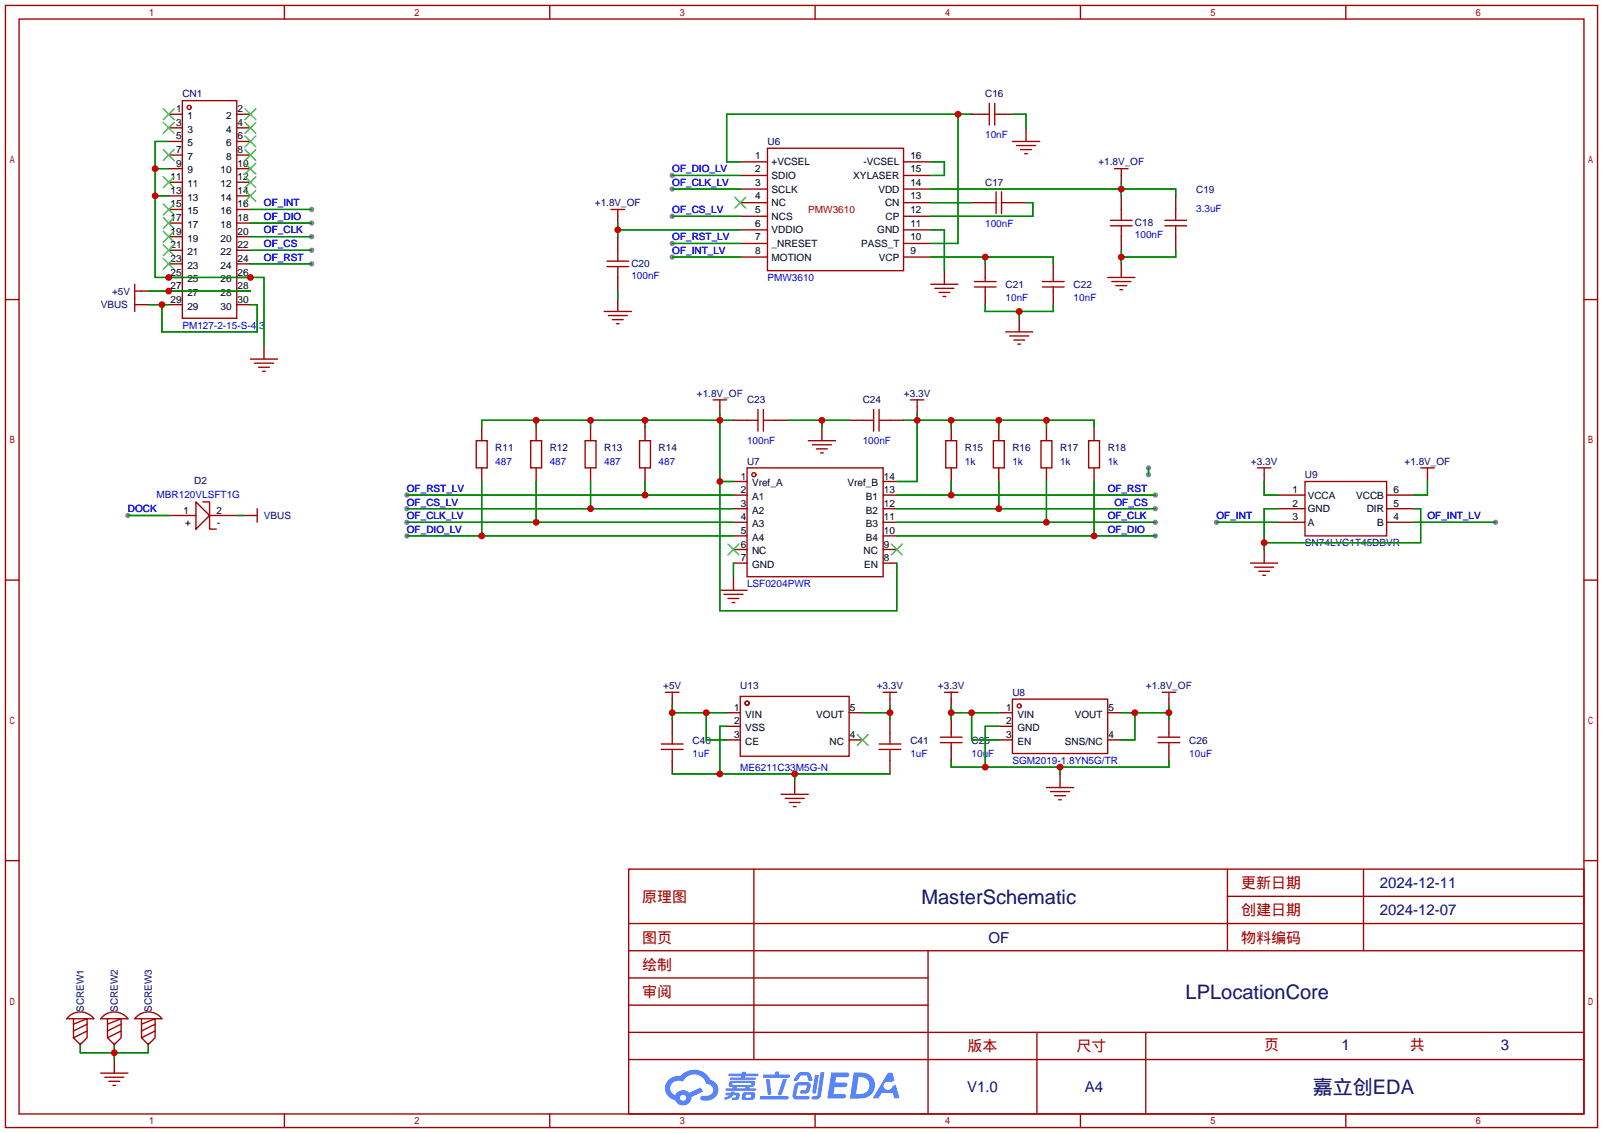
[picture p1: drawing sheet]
<svg xmlns="http://www.w3.org/2000/svg" width="299mm" height="212mm" viewBox="0 0 299 212" stroke-linecap="round" stroke-linejoin="round" font-family="sans-serif">
<g fill="#999">
<circle cx="125.5" cy="48" r=".51"/>
<circle cx="125.5" cy="40.4" r=".51"/>
<circle cx="125.5" cy="35.3" r=".51"/>
<circle cx="125.5" cy="32.8" r=".51"/>
<circle cx="125.5" cy="45.5" r=".51"/>
<circle cx="215.6" cy="92.5" r=".51"/>
<circle cx="215.6" cy="95" r=".51"/>
<circle cx="215.6" cy="100.1" r=".51"/>
<circle cx="75.9" cy="92.5" r=".51"/>
<circle cx="75.9" cy="95" r=".51"/>
<circle cx="75.9" cy="97.5" r=".51"/>
<circle cx="75.9" cy="100.1" r=".51"/>
<circle cx="214.4" cy="88.6" r=".51"/>
<circle cx="214.4" cy="87.4" r=".51"/>
<circle cx="215.6" cy="97.5" r=".51"/>
<circle cx="227.1" cy="97.5" r=".51"/>
<circle cx="279.1" cy="97.5" r=".51"/>
<circle cx="58.2" cy="49.3" r=".51"/>
<circle cx="58.2" cy="46.7" r=".51"/>
<circle cx="58.2" cy="44.2" r=".51"/>
<circle cx="58.2" cy="41.7" r=".51"/>
<circle cx="58.2" cy="39.1" r=".51"/>
<circle cx="23.9" cy="96.3" r=".51"/>
</g>
<g fill="none" stroke="#a10000" stroke-width=".25">
<path d="M1 1h297.2v209.6h-297.2zM3.6 3.6h292.1v204.4h-292.1zM53.1 1v2.6M102.6 1v2.6M152.1 1v2.6M201.7 1v2.6M251.2 1v2.6M1 55.9h2.6M295.7 55.9h2.5M1 108.3h2.6M295.7 108.3h2.5M1 160.7h2.6"/>
<path d="M117.3 162.3h178.4v45.7h-178.4zM117.3 177.5h178.4M117.3 172.5h178.4M140.7 162.3v35.6M173.2 177.5v30.5M229.1 162.3v15.2M229.1 167.4h66.6M254.5 162.3v15.2M295.7 160.7h2.5M117.3 182.6h55.9M117.3 197.9h178.4M117.3 192.8h178.4"/>
<path d="M117.3 187.7h55.9M193.5 192.8v15.2M213.9 192.8v15.2M53.1 208v2.6M102.6 208v2.6M152.1 208v2.6M201.7 208v2.6M251.2 208v2.6"/>
</g>
<g fill="#5487ff">
<path d="M155.2 200.3h2.1a.97 .97 0 0 1 1.2 .4 .53 .53 0 0 1-.6 .4h-1.8l-.2 1.1h1.9a.43 .43 0 0 1 .4 .4 .43 .43 0 0 1-.5 .4h-1.9l-.2 1.3h1.7a.45 .45 0 0 1 .5 .2 .45 .45 0 0 1-.1 .6h-3.3z"/>
<path d="M165.7 200.3h.9l.4 1.5-.8 .3a.82 .82 0 0 0-1.1 .1 .82 .82 0 0 0 .1 1.2 .82 .82 0 0 0 1.1-.1l.3-.4 .6-.3 .7 2.5h-1l-.2-1h-2.1l-.6 1h-1.1z"/>
<path d="M152.1 200.8h.7l-.5 3.1a.36 .36 0 0 1-.3 .3 .36 .36 0 0 1-.4-.3z"/>
<path d="M153.2 200.2h.7l-.6 4.3a1.13 1.13 0 0 1-1.8 .6l.2-.4h.7l.2-.2z"/>
<path d="M148.9 200.6l.6-.4h1a.77 .77 0 0 1 .9 .5l.3 1-.2 .2h-.5l-.4-1-.9-.1a1.3 1.3 0 0 0-.9 1l-.5 .1-.2-.2z"/>
<path d="M148.4 202.4l.6-.3h1.7a.66 .66 0 0 1 .6 .9l-.1 .4a.81 .81 0 0 1-.9 .8h-.7a.32 .32 0 0 1-.3-.3 .32 .32 0 0 1 .4-.3h.7l.2-.9-1.6 .1-.4 1.8 2.2 .1a.32 .32 0 0 1 .3 .4 .32 .32 0 0 1-.4 .2h-2.2l-.5-.3-.1-.5z"/>
<path d="M141.9 204.7h5a.33 .33 0 0 1 .3 .3 .33 .33 0 0 1-.3 .3h-4.9l-.2-.1z"/>
<path d="M146.1 201.5h.8l-1 2.9a.36 .36 0 0 1-.4 .2 .36 .36 0 0 1-.3-.3z"/>
<path d="M143 201.6h.7l.3 2.5a.34 .34 0 0 1-.3 .4 .34 .34 0 0 1-.4-.3z"/>
<path d="M142.5 200.7h2.1l.1-.5 .2-.1h.6l-.1 .6h1.7a.32 .32 0 0 1 .4 .3 .32 .32 0 0 1-.4 .3h-4.5l-.2-.2z"/>
<path d="M135.5 204.1h.9l.1-.3h.6v.3h.8a.82 .82 0 0 1-.5 1.3h-.8v-.4l.8-.2v-.2l-.5-.1-.5 .5-1.1 .4-.1-.4 .9-.5h-.7z"/>
<path d="M136 200.5h2.4l.1-.3h.7v.3h2.2l.2 .3-.2 .2h-2.3v.2h1.8l.2 .3-.2 .1h-4.5l-.2-.1 .1-.3h2l.1-.2h-2.3l-.1-.2z"/>
<path d="M159.4 200.3l-.8 4.9h1.7a2.47 2.47 0 0 0 2.9-1.7 2.47 2.47 0 0 0-1.5-3.1zM160.3 201.1a1.61 1.61 0 0 1 2 1.5 1.61 1.61 0 0 1-1.8 1.7h-.7z"/>
<path d="M136.2 202a.55 .55 0 0 0-.2 .8 .55 .55 0 0 0 .7 .2l.1 .3h-1.3v.3l5.4 .1 .3-.2-.2-.2h-1.2l.2-.3a.7 .7 0 0 0 .8-.3 .7 .7 0 0 0 0-.8l-4.2-.1zM136.8 202.3l3.3-.1 .1 .1-.2 .3h-3.2l-.1-.2zM137.5 203h1.7l-.2 .3h-1.4z"/>
<path d="M138.6 204.2a1.05 1.05 0 0 0 0 1.2 2.91 2.91 0 0 0 2.2-.2 .98 .98 0 0 0 0-1.2h-1.6zM139.2 204.5l.9-.1 .1 .1v.3l-.2 .2-.8-.1z"/>
<path d="M124.9 201.6a2.23 2.23 0 0 0-.7 2.3 2.23 2.23 0 0 0 1.8 1.6 1.58 1.58 0 0 0 1.8 .9 1.58 1.58 0 0 0 1.3-1.5l2.2-1.1-.5-.7-2.1 1a1.65 1.65 0 0 0-2.7 .4 1.45 1.45 0 0 1-.8-1.9 1.45 1.45 0 0 1 2-.7l.3 .1a2.3 2.3 0 0 1 2.3-1.3 2.3 2.3 0 0 1 2 1.7 1.12 1.12 0 0 1 1.3 1 1.12 1.12 0 0 1-1.1 1.2h-.7a.45 .45 0 0 0-.6 .4 .45 .45 0 0 0 .5 .5 2.21 2.21 0 0 0 2.2-.5 2.21 2.21 0 0 0 .5-2.3 2.13 2.13 0 0 0-1.3-1.1 3.3 3.3 0 0 0-5.6-.7l-1.1 .1zM127 205a.57 .57 0 0 1 1.1 0 .57 .57 0 0 1-1.1 0z"/>
</g>
<g fill="none" stroke="#a10000" stroke-width=".25">
<path d="M34 18.8h10.2v40.6h-10.2zM184.7 19.3v4.1M185.7 19.3v4.1M114 39.1h2.6M115.3 39.1v1.3M143.3 27.7h25.4v22.8h-25.4zM183.9 37.8h2M183.9 21.3h.8M185.7 21.3h.7M185.9 35.8v4.1M186.9 37.8h2.1M186.9 35.8v4.1"/>
<path d="M189 26.4h5.1M189.7 27.2h3.6M190.5 27.9h2M191.3 28.7h.5M208 31.5h2.6M209.3 31.5v1.3M209.3 39.1v2M219.5 39.1v2M25.1 53.1v5.1M25.1 54.4h1.3M25.1 56.9h1.3M112.8 58.2h5.1"/>
<path d="M113.3 49.8h4M113.3 48.8h4M113.5 58.9h3.6M114.3 59.7h2M115.3 46.7v2.1M115.3 49.8v2M173.7 53.1h5.1M174.5 53.8h3.6M175.3 54.6h2M176 55.4h.5M181.9 52.6h4M181.9 53.6h4"/>
<path d="M183.9 51.8v.8M183.9 53.6v.8M194.6 52.6h4M194.6 53.6h4M196.6 51.8v.8M196.6 53.6v.8M206.8 51.8h5M207.3 42.2h4M207.3 41.1h4M207.5 52.6h3.6M208.3 53.3h2M209 54.1h.5"/>
<path d="M209.3 42.2v2M217.4 42.2h4.1M217.4 41.1h4.1M219.5 42.2v2M46.7 67.1h5.1M47.5 67.8h3.6M48.3 68.6h2M49 69.3h.5M115.1 60.5h.5M133.1 74.7h2.5M134.4 74.7v1.2M139.4 78.5h2.1"/>
<path d="M141.5 76.5v4M142.5 76.5v4M142.5 78.5h2M161 78.5h2.1M163.1 76.5v4M164.1 78.5h2M164.1 76.5v4M169.9 74.7h2.6M171.2 74.7v1.2M187.7 62h5.1M188.5 62.7h3.5M189.2 63.5h2.1"/>
<path d="M190 64.3h.5M36.6 93.7l2.5 2.6-2.5 2.5zM37.8 93.7h1.3v5.1h1.3M46.7 96.3h1.3M48 95v2.5M88.9 82.3h2v5.1h-2zM99.1 82.3h2v5.1h-2zM109.2 82.3h2.1v5.1h-2.1zM119.4 82.3h2v5.1h-2zM139.4 87.4h25.4v20.3h-25.4zM150.9 82.3h5.1M151.6 83.1h3.6"/>
<path d="M152.4 83.8h2M153.2 84.6h.5M176.5 82.3h2.1v5.1h-2.1zM185.4 82.3h2.1v5.1h-2.1zM194.3 82.3h2v5.1h-2zM203.2 82.3h2v5.1h-2zM234.7 87.4h2.5M236 87.4v1.2M243.6 89.9h15.2v10.2h-15.2zM265.2 87.4h2.5M266.4 87.4v1.2M134.4 110.2h5"/>
<path d="M135.1 111h3.6M135.9 111.8h2M136.7 112.5h.5M233.4 105.2h5.1M234.2 105.9h3.5M234.9 106.7h2.1M235.7 107.4h.5M123.4 138.9h4.1M123.4 140h4.1M124.2 129.3h2.5M125.5 129.3v1.3M125.5 136.9v2"/>
<path d="M125.5 140v2M138.2 130h20.3v11.2h-20.3zM164.1 138.9h4M164.1 140h4M164.8 129.3h2.6M166.1 129.3v1.3M166.1 136.9v2M166.1 140v2M175.5 138.7h4.1M175.5 137.7h4.1M176.3 129.3h2.5M177.5 129.3v1.3"/>
<path d="M177.5 136.9v.8M177.5 138.7v.7M189 130.6h17.8v10.1h-17.8zM216.2 138.7h4M216.2 137.7h4M216.9 129.3h2.6M218.2 129.3v1.3M218.2 136.9v.8M218.2 138.7v.7M145.8 148.3h5.1M146.6 149.1h3.5M147.3 149.9h2.1"/>
<path d="M148.1 150.6h.5M195.3 147.1h5.1M196.1 147.8h3.5M196.8 148.6h2.1M197.6 149.4h.5M12.9 189.8a3.2 3.2 0 0 1 4.6 .4h-5.1zM13.7 190.2v3.6l1.3 1.3 1.3-1.3v-3.6l-2.6 1.1M16.3 191.3l-2.6 1.2M16.3 192.5l-2.6 1.3M19.2 189.8a3.2 3.2 0 0 1 4.7 .4h-5.1zM20.1 190.2v3.6l1.2 1.3 1.3-1.3v-3.6l-2.5 1.1M22.6 191.3l-2.5 1.2"/>
<path d="M22.6 192.5l-2.5 1.3M25.6 189.8a3.2 3.2 0 0 1 4.6 .4h-5.1zM26.4 190.2v3.6l1.3 1.3 1.3-1.3v-3.6l-2.6 1.1M29 191.3l-2.6 1.2M29 192.5l-2.6 1.3M18.8 200.4h5.1M19.6 201.2h3.5M20.3 201.9h2.1M21.1 202.7h.5"/>
<circle cx="35.3" cy="20.1" r=".38"/>
<circle cx="140.7" cy="88.6" r=".38"/>
<circle cx="139.4" cy="131.3" r=".38"/>
<circle cx="190.2" cy="131.8" r=".38"/>
</g>
<g fill="none" stroke="#870000" stroke-width=".25">
<path d="M31.5 21.3h2.5M31.5 23.9h2.5M31.5 26.4h2.5M31.5 29h2.5M31.5 31.5h2.5M31.5 34h2.5M31.5 36.6h2.5M31.5 39.1h2.5M44.2 21.3h2.5M44.2 23.9h2.5M44.2 26.4h2.5M44.2 29h2.5"/>
<path d="M44.2 31.5h2.5M44.2 34h2.5M44.2 36.6h2.5M44.2 39.1h2.5M138.2 37.8h5.1M138.2 35.3h5.1M138.2 32.8h5.1M138.2 30.2h5.1M168.7 37.8h5M168.7 35.3h5M168.7 32.8h5M168.7 30.2h5"/>
<path d="M181.4 37.8h2.5M181.4 21.3h2.5M186.4 21.3h2.6M189 37.8h2.5M191.5 23.9v2.5M209.3 32.8v1.2M209.3 36.6v2.5M219.5 36.6v2.5M26.4 56.9h1.3M26.4 54.4h1.3M31.5 56.9h2.5M31.5 54.4h2.5"/>
<path d="M31.5 51.8h2.5M31.5 49.3h2.5M31.5 46.7h2.5M31.5 44.2h2.5M31.5 41.7h2.5M44.2 56.9h2.5M44.2 54.4h2.5M44.2 51.8h2.5M44.2 49.3h2.5M44.2 46.7h2.5M44.2 44.2h2.5M44.2 41.7h2.5"/>
<path d="M115.3 40.4v1.3M115.3 44.2v2.5M115.3 51.8v2.6M115.3 55.6v2.6M138.2 48h5.1M138.2 45.5h5.1M138.2 42.9h5.1M138.2 40.4h5.1M168.7 48h5M168.7 45.5h5M168.7 42.9h5M168.7 40.4h5"/>
<path d="M176.3 50.5v2.6M183.9 49.3v2.5M183.9 54.4v2.5M190.2 59.4v2.6M196.6 49.3v2.5M196.6 54.4v2.5M209.3 44.2v2.5M209.3 49.3v2.5M219.5 44.2v2.5M49.3 64.5v2.6M89.9 79.8v2.5M100.1 79.8v2.5"/>
<path d="M110.2 79.8v2.5M120.4 79.8v2.5M134.4 75.9v1.3M136.9 78.5h2.5M144.5 78.5h2.6M153.4 79.8v2.5M158.5 78.5h2.5M166.1 78.5h2.6M171.2 75.9v1.3M177.5 79.8v2.5M186.4 79.8v2.5M195.3 79.8v2.5"/>
<path d="M204.2 79.8v2.5M31.5 96.3h5.1M39.1 96.3h5.1M45.5 96.3h1.2M89.9 87.4v2.5M100.1 87.4v2.5M110.2 87.4v2.5M120.4 87.4v2.5M136.9 89.9h2.5M136.9 92.5h2.5M136.9 95h2.5M136.9 97.5h2.5"/>
<path d="M164.8 89.9h2.6M164.8 92.5h2.6M164.8 95h2.6M164.8 97.5h2.6M177.5 87.4v2.5M186.4 87.4v2.5M195.3 87.4v2.5M204.2 87.4v2.5M236 88.6v1.3M238.5 92.5h5.1M238.5 95h5.1M238.5 97.5h5.1"/>
<path d="M258.8 92.5h5.1M258.8 95h5.1M258.8 97.5h5.1M266.4 88.6v1.3M136.9 100.1h2.5M136.9 102.6h2.5M136.9 105.2h2.5M136.9 107.7v2.5M164.8 100.1h2.6M164.8 102.6h2.6M164.8 105.2h2.6M236 102.6v2.6"/>
<path d="M125.5 130.6v1.2M125.5 134.4v2.5M135.6 133.1h2.6M135.6 135.6h2.6M135.6 138.2h2.6M158.5 133.1h2.5M158.5 138.2h2.5M166.1 130.6v1.2M166.1 134.4v2.5M177.5 130.6v1.2M177.5 134.4v2.5M177.5 139.4v2.6"/>
<path d="M186.4 133.1h2.6M186.4 135.6h2.6M186.4 138.2h2.6M206.8 133.1h2.5M206.8 138.2h2.5M218.2 130.6v1.2M218.2 134.4v2.5M218.2 139.4v2.6M125.5 142v2.5M148.3 145.8v2.5M166.1 142v2.5M197.9 144.5v2.6"/>
<path d="M15 194.8v.5M21.3 194.8v.5M21.3 197.9v2.5M27.7 194.8v.5"/>
</g>
<g fill="none" stroke="#008700" stroke-width=".25">
<path d="M29 36.6h2.5M29 31.5h2.5M31.5 26.4h-2.5v25.4h20.3v12.7M46.7 39.1h11.5M125.5 35.3h12.7M125.5 32.8h12.7M173.7 30.2h2.6v2.6h-2.6M173.7 35.3h45.8v1.3M173.7 37.8h7.7M178.8 21.3v24.2h-5.1M181.4 21.3h-45.8v8.9h2.6M189 21.3h2.5v2.6"/>
<path d="M191.5 37.8h1.3v2.6h-19.1M209.3 34v2.6M27.7 56.9h3.8M27.7 54.4h19M30.2 56.9v5.1h17.8v-5.1h-1.3M46.7 49.3h11.5M46.7 46.7h11.5M46.7 44.2h11.5M46.7 41.7h11.5M115.3 42.9h22.9M115.3 41.7v2.5M115.3 54.4v1.2"/>
<path d="M125.5 48h12.7M125.5 45.5h12.7M125.5 40.4h12.7M173.7 42.9h2.6v7.6M173.7 48h22.9v1.3M183.9 48v1.3M183.9 56.9v1.3h12.7v-1.3M190.2 58.2v1.2M209.3 46.7v2.6M219.5 46.7v1.3h-10.2M100.1 78.5v1.3M110.2 78.5v1.3"/>
<path d="M120.4 78.5v1.3M134.4 77.2v36.8h33v-8.8M136.9 78.5h-47v1.3M147.1 78.5h11.4M153.4 78.5v1.3M168.7 78.5h35.5v1.3M171.2 77.2v12.7h-3.8M177.5 78.5v1.3M186.4 78.5v1.3M195.3 78.5v1.3M23.9 96.3h7.6M44.2 96.3h1.3"/>
<path d="M75.9 92.5h61M75.9 95h61M75.9 97.5h61M89.9 89.9v10.2M100.1 89.9v7.6M110.2 89.9v5.1M120.4 89.9v2.6M134.4 89.9h2.5M167.4 92.5h48.2M167.4 95h48.2M167.4 97.5h48.2M177.5 89.9v2.6"/>
<path d="M186.4 89.9v5.1M195.3 89.9v7.6M204.2 89.9v10.2M214.4 87.4v1.2M227.1 97.5h11.4M236 89.9v2.6h2.5M238.5 95h-2.5v7.6M263.9 95h1.3v6.3h-29.2M263.9 97.5h15.2M266.4 89.9v2.6h-2.5M75.9 100.1h61M136.9 105.2v2.5"/>
<path d="M167.4 100.1h48.2M125.5 133.1h10.1M125.5 131.8v2.6M131.8 133.1v5.1h3.8M135.6 135.6h-1.2v8.9M161 133.1h5.1M166.1 131.8v2.6M177.5 131.8v2.6M177.5 133.1h8.9M181.4 133.1v5.1h5M186.4 135.6h-2.5v7.7M209.3 133.1h8.9"/>
<path d="M211.8 133.1v5.1h-2.5M218.2 131.8v2.6M125.5 144.5h40.6M148.3 144.5v1.3M177.5 142v1.3h40.7v-1.3M197.9 143.3v1.2M15 195.3v1.3h12.7v-1.3M21.3 195.3v2.6"/>
</g>
<g fill="none" stroke="#3c3" stroke-width=".25">
<path d="M30.5 20.3l2 2.1M30.5 22.9l2 2M30.5 27.9l2 2.1M30.5 33l2 2.1M30.5 38.1l2 2M32.5 20.3l-2 2.1M32.5 22.9l-2 2M32.5 27.9l-2 2.1M32.5 33l-2 2.1M32.5 38.1l-2 2M45.7 35.6l2.1 2M45.7 33l2.1 2.1"/>
<path d="M45.7 30.5l2.1 2M45.7 27.9l2.1 2.1M45.7 25.4l2.1 2M45.7 22.9l2.1 2M45.7 20.3l2.1 2.1M47.8 22.9l-2.1 2M47.8 35.6l-2.1 2M47.8 27.9l-2.1 2.1M47.8 33l-2.1 2.1M47.8 30.5l-2.1 2M47.8 25.4l-2.1 2M47.8 20.3l-2.1 2.1"/>
<path d="M137.2 36.8l2 2.1M139.2 36.8l-2 2.1M30.5 40.6l2 2.1M30.5 43.2l2 2M30.5 45.7l2 2.1M30.5 48.3l2 2M32.5 40.6l-2 2.1M32.5 43.2l-2 2M32.5 48.3l-2 2M32.5 45.7l-2 2.1M135.9 101.6l2 2M137.9 101.6l-2 2"/>
<path d="M166.4 101.6l2 2M168.4 101.6l-2 2M160 137.2l2.1 2M162.1 137.2l-2.1 2"/>
</g>
<g fill="#c00">
<circle cx="197.9" cy="143.3" r=".63"/>
<circle cx="183.9" cy="143.3" r=".63"/>
<circle cx="177.5" cy="133.1" r=".63"/>
<circle cx="181.4" cy="133.1" r=".63"/>
<circle cx="218.2" cy="133.1" r=".63"/>
<circle cx="211.8" cy="133.1" r=".63"/>
<circle cx="209.3" cy="35.3" r=".63"/>
<circle cx="115.3" cy="42.9" r=".63"/>
<circle cx="209.3" cy="48" r=".63"/>
<circle cx="178.8" cy="21.3" r=".63"/>
<circle cx="190.2" cy="58.2" r=".63"/>
<circle cx="183.9" cy="48" r=".63"/>
<circle cx="134.4" cy="89.9" r=".63"/>
<circle cx="134.4" cy="78.5" r=".63"/>
<circle cx="120.4" cy="78.5" r=".63"/>
<circle cx="110.2" cy="78.5" r=".63"/>
<circle cx="100.1" cy="78.5" r=".63"/>
<circle cx="177.5" cy="92.5" r=".63"/>
<circle cx="186.4" cy="95" r=".63"/>
<circle cx="204.2" cy="100.1" r=".63"/>
<circle cx="120.4" cy="92.5" r=".63"/>
<circle cx="110.2" cy="95" r=".63"/>
<circle cx="100.1" cy="97.5" r=".63"/>
<circle cx="89.9" cy="100.1" r=".63"/>
<circle cx="171.2" cy="78.5" r=".63"/>
<circle cx="177.5" cy="78.5" r=".63"/>
<circle cx="186.4" cy="78.5" r=".63"/>
<circle cx="195.3" cy="78.5" r=".63"/>
<circle cx="195.3" cy="97.5" r=".63"/>
<circle cx="153.4" cy="78.5" r=".63"/>
<circle cx="236" cy="101.3" r=".63"/>
<circle cx="21.3" cy="196.6" r=".63"/>
<circle cx="30.2" cy="56.9" r=".63"/>
<circle cx="31.5" cy="54.4" r=".63"/>
<circle cx="46.7" cy="51.8" r=".63"/>
<circle cx="31.5" cy="51.8" r=".63"/>
<circle cx="29" cy="36.6" r=".63"/>
<circle cx="29" cy="31.5" r=".63"/>
<circle cx="134.4" cy="144.5" r=".63"/>
<circle cx="148.3" cy="144.5" r=".63"/>
<circle cx="131.8" cy="133.1" r=".63"/>
<circle cx="125.5" cy="133.1" r=".63"/>
<circle cx="166.1" cy="133.1" r=".63"/>
</g>
<g font-size="3.7" fill="#000080">
<text x="172" y="168.7">MasterSchematic</text>
<text x="221.3" y="186.5">LPLocationCore</text>
<text x="245.1" y="204.3">嘉立创EDA</text>
</g>
<g font-size="2.8" fill="#a00000">
<text x="231.6" y="165.9">更新日期</text>
<text x="119.9" y="168.4">原理图</text>
<text x="231.6" y="170.9">创建日期</text>
<text x="119.9" y="176">图页</text>
<text x="231.6" y="176">物料编码</text>
<text x="119.9" y="181.1">绘制</text>
<text x="119.9" y="186.2">审阅</text>
<text x="180.6" y="196.3">版本</text>
<text x="200.9" y="196.3">尺寸</text>
<text x="236" y="196.1">页</text>
<text x="263.1" y="196.1">共</text>
</g>
<g font-size="2.8" fill="#000080">
<text x="257.6" y="165.9">2024-12-11</text>
<text x="257.6" y="170.9">2024-12-07</text>
<text x="184.5" y="176">OF</text>
<text x="250.4" y="196.1">1</text>
<text x="280.1" y="196.1">3</text>
<text x="180.5" y="204">V1.0</text>
<text x="202.5" y="204">A4</text>
</g>
<g font-size="1.9">
<text x="32.9" y="21">1</text>
<text x="32.9" y="23.5">3</text>
<text x="35" y="22.2">1</text>
<text x="42.2" y="22.2">2</text>
<text x="44.3" y="23.5">4</text>
<text x="44.3" y="21">2</text>
<text x="32.9" y="26">5</text>
<text x="32.9" y="28.6">7</text>
<text x="35" y="24.8">3</text>
<text x="35" y="27.3">5</text>
<text x="35" y="29.9">7</text>
<text x="42.2" y="29.9">8</text>
<text x="42.2" y="27.3">6</text>
<text x="42.2" y="24.8">4</text>
<text x="44.3" y="28.6">8</text>
<text x="44.3" y="26">6</text>
<text x="140.9" y="29.6">1</text>
<text x="169.9" y="29.6">16</text>
<text x="31.8" y="33.7">11</text>
<text x="32.9" y="31.1">9</text>
<text x="35" y="32.4">9</text>
<text x="35" y="34.9">11</text>
<text x="41.2" y="34.9">12</text>
<text x="41.2" y="32.4">10</text>
<text x="44.3" y="33.7">12</text>
<text x="44.3" y="31.1">10</text>
<text x="140.9" y="34.7">3</text>
<text x="140.9" y="32.2">2</text>
<text x="144" y="36">SCLK</text>
<text x="144" y="33.4">SDIO</text>
<text x="144" y="30.9">+VCSEL</text>
<text x="159.3" y="33.4">XYLASER</text>
<text x="161.1" y="30.9">-VCSEL</text>
<text x="163.9" y="36">VDD</text>
<text x="169.9" y="34.7">14</text>
<text x="169.9" y="32.2">15</text>
<text x="31.8" y="36.2">13</text>
<text x="31.8" y="38.7">15</text>
<text x="31.8" y="41.3">17</text>
<text x="35" y="37.5">13</text>
<text x="35" y="40">15</text>
<text x="41.2" y="40">16</text>
<text x="41.2" y="37.5">14</text>
<text x="44.3" y="41.3">18</text>
<text x="44.3" y="38.7">16</text>
<text x="44.3" y="36.2">14</text>
<text x="140.9" y="39.8">5</text>
<text x="140.9" y="37.2">4</text>
<text x="144" y="41.1">NCS</text>
<text x="144" y="38.5">NC</text>
<text x="165.2" y="38.5">CN</text>
<text x="165.3" y="41.1">CP</text>
<text x="169.9" y="39.8">12</text>
<text x="169.9" y="37.2">13</text>
<text x="31.8" y="43.8">19</text>
<text x="31.8" y="46.4">21</text>
<text x="35" y="42.6">17</text>
<text x="35" y="45.1">19</text>
<text x="35" y="47.6">21</text>
<text x="41.2" y="47.6">22</text>
<text x="41.2" y="45.1">20</text>
<text x="41.2" y="42.6">18</text>
<text x="44.3" y="46.4">22</text>
<text x="44.3" y="43.8">20</text>
<text x="140.9" y="47.4">8</text>
<text x="140.9" y="44.9">7</text>
<text x="140.9" y="42.3">6</text>
<text x="144" y="46.1">_NRESET</text>
<text x="144" y="43.6">VDDIO</text>
<text x="160.7" y="46.1">PASS_T</text>
<text x="163.7" y="43.6">GND</text>
<text x="169.9" y="47.4">9</text>
<text x="169.9" y="44.9">10</text>
<text x="169.9" y="42.3">11</text>
<text x="31.8" y="48.9">23</text>
<text x="31.8" y="51.4">25</text>
<text x="31.8" y="54">27</text>
<text x="35" y="50.2">23</text>
<text x="35" y="52.7">25</text>
<text x="41.2" y="52.7">26</text>
<text x="41.2" y="50.2">24</text>
<text x="44.3" y="54">28</text>
<text x="44.3" y="51.4">26</text>
<text x="44.3" y="48.9">24</text>
<text x="144" y="48.7">MOTION</text>
<text x="164.1" y="48.7">VCP</text>
<text x="31.8" y="56.5">29</text>
<text x="35" y="55.3">27</text>
<text x="35" y="57.8">29</text>
<text x="41.2" y="57.8">30</text>
<text x="41.2" y="55.3">28</text>
<text x="44.3" y="56.5">30</text>
<text x="138.3" y="89.5">1</text>
<text x="165" y="89.5">14</text>
<text x="34.3" y="95.9">1</text>
<text x="40.4" y="95.9">2</text>
<text x="138.3" y="92.1">2</text>
<text x="138.3" y="94.6">3</text>
<text x="140.4" y="90.8">Vref_A</text>
<text x="140.4" y="93.4">A1</text>
<text x="140.4" y="95.9">A2</text>
<text x="158.2" y="90.8">Vref_B</text>
<text x="161.6" y="95.9">B2</text>
<text x="161.6" y="93.4">B1</text>
<text x="165" y="94.6">12</text>
<text x="165" y="92.1">13</text>
<text x="241.3" y="92.1">1</text>
<text x="241.3" y="94.6">2</text>
<text x="244.1" y="93.1">VCCA</text>
<text x="244.1" y="95.6">GND</text>
<text x="253.1" y="93.1">VCCB</text>
<text x="255.1" y="95.6">DIR</text>
<text x="260.1" y="94.6">5</text>
<text x="260.1" y="92.1">6</text>
<text x="34.5" y="98.2">+</text>
<text x="40.5" y="98.2">-</text>
<text x="138.3" y="97.2">4</text>
<text x="138.3" y="99.7">5</text>
<text x="140.4" y="98.4">A3</text>
<text x="140.4" y="101">A4</text>
<text x="161.6" y="101">B4</text>
<text x="161.6" y="98.4">B3</text>
<text x="165" y="99.7">10</text>
<text x="165" y="97.2">11</text>
<text x="241.3" y="97.2">3</text>
<text x="244.1" y="98.2">A</text>
<text x="257.1" y="98.2">B</text>
<text x="260.1" y="97.2">4</text>
<text x="138.3" y="102.2">6</text>
<text x="138.3" y="104.8">7</text>
<text x="140.4" y="103.5">NC</text>
<text x="140.4" y="106.1">GND</text>
<text x="161.2" y="103.5">NC</text>
<text x="161.3" y="106.1">EN</text>
<text x="165" y="104.8">8</text>
<text x="165" y="102.2">9</text>
<text x="137" y="132.7">1</text>
<text x="137" y="135.3">2</text>
<text x="137" y="137.8">3</text>
<text x="139.1" y="134">VIN</text>
<text x="139.1" y="136.5">VSS</text>
<text x="152.4" y="134">VOUT</text>
<text x="158.6" y="137.8">4</text>
<text x="158.6" y="132.7">5</text>
<text x="187.8" y="132.7">1</text>
<text x="187.8" y="135.3">2</text>
<text x="187.8" y="137.8">3</text>
<text x="189.9" y="134">VIN</text>
<text x="189.9" y="136.5">GND</text>
<text x="200.6" y="134">VOUT</text>
<text x="206.9" y="137.8">4</text>
<text x="206.9" y="132.7">5</text>
<text x="139.1" y="139.1">CE</text>
<text x="154.9" y="139.1">NC</text>
<text x="189.9" y="139.1">EN</text>
<text x="198.8" y="139.1">SNS/NC</text>
</g>
<g font-size="1.9" fill="#000080">
<text x="34" y="18.2">CN1</text>
<text x="183.9" y="18.2">C16</text>
<text x="143.3" y="27.1">U6</text>
<text x="183.9" y="34.7">C17</text>
<text x="205" y="30.9">+1.8V_OF</text>
<text x="223.3" y="36">C19</text>
<text x="111" y="38.5">+1.8V_OF</text>
<text x="211.8" y="42.2">C18</text>
<text x="117.9" y="49.9">C20</text>
<text x="187.7" y="53.8">C21</text>
<text x="200.4" y="53.8">C22</text>
<text x="18.8" y="57.6">VBUS</text>
<text x="20.9" y="55">+5V</text>
<text x="130.1" y="74.1">+1.8V_OF</text>
<text x="139.4" y="75.3">C23</text>
<text x="161" y="75.3">C24</text>
<text x="168.7" y="74.1">+3.3V</text>
<text x="92.5" y="84.2">R11</text>
<text x="102.6" y="84.2">R12</text>
<text x="112.8" y="84.2">R13</text>
<text x="122.9" y="84.2">R14</text>
<text x="139.4" y="86.8">U7</text>
<text x="180.1" y="84.2">R15</text>
<text x="189" y="84.2">R16</text>
<text x="197.9" y="84.2">R17</text>
<text x="206.8" y="84.2">R18</text>
<text x="233.5" y="86.8">+3.3V</text>
<text x="243.6" y="89.3">U9</text>
<text x="262.2" y="86.8">+1.8V_OF</text>
<text x="36.3" y="90.4">D2</text>
<text x="49.3" y="96.9">VBUS</text>
<text x="123.8" y="128.7">+5V</text>
<text x="138.2" y="128.7">U13</text>
<text x="163.7" y="128.7">+3.3V</text>
<text x="175.1" y="128.7">+3.3V</text>
<text x="189" y="130">U8</text>
<text x="213.9" y="128.7">+1.8V_OF</text>
<text x="129.3" y="138.8">C40</text>
<text x="169.9" y="138.8">C41</text>
<text x="181.4" y="138.8">C25</text>
<text x="222" y="138.8">C26</text>
<text x="15.7" y="189" transform="rotate(-90 15.7 189)">SCREW1</text>
<text x="22" y="189" transform="rotate(-90 22 189)">SCREW2</text>
<text x="28.4" y="189" transform="rotate(-90 28.4 189)">SCREW3</text>
</g>
<g font-size="1.9" fill="#00f">
<text x="183.9" y="25.8">10nF</text>
<text x="125.5" y="34.7">OF_CLK_LV</text>
<text x="125.5" y="32.2">OF_DIO_LV</text>
<text x="49.3" y="41.1">OF_DIO</text>
<text x="49.3" y="38.5">OF_INT</text>
<text x="125.5" y="39.8">OF_CS_LV</text>
<text x="223.3" y="39.5">3.3uF</text>
<text x="49.3" y="46.1">OF_CS</text>
<text x="49.3" y="43.6">OF_CLK</text>
<text x="125.5" y="47.4">OF_INT_LV</text>
<text x="125.5" y="44.9">OF_RST_LV</text>
<text x="183.9" y="42.3">100nF</text>
<text x="211.8" y="44.5">100nF</text>
<text x="49.3" y="48.7">OF_RST</text>
<text x="117.9" y="52.1">100nF</text>
<text x="143.3" y="52.5">PMW3610</text>
<text x="187.7" y="56.3">10nF</text>
<text x="200.4" y="56.3">10nF</text>
<text x="34" y="61.4">PM127-2-15-S-4.3</text>
<text x="139.4" y="83">100nF</text>
<text x="161" y="83">100nF</text>
<text x="92.5" y="86.8">487</text>
<text x="102.6" y="86.8">487</text>
<text x="112.8" y="86.8">487</text>
<text x="122.9" y="86.8">487</text>
<text x="180.1" y="86.8">1k</text>
<text x="189" y="86.8">1k</text>
<text x="197.9" y="86.8">1k</text>
<text x="206.8" y="86.8">1k</text>
<text x="23.9" y="95.7">DOCK</text>
<text x="29.2" y="93">MBR120VLSFT1G</text>
<text x="75.9" y="91.9">OF_RST_LV</text>
<text x="75.9" y="94.4">OF_CS_LV</text>
<text x="206.8" y="91.9">OF_RST</text>
<text x="208" y="94.4">OF_CS</text>
<text x="75.9" y="96.9">OF_CLK_LV</text>
<text x="75.9" y="99.5">OF_DIO_LV</text>
<text x="206.8" y="99.5">OF_DIO</text>
<text x="206.8" y="96.9">OF_CLK</text>
<text x="227.1" y="96.9">OF_INT</text>
<text x="266.4" y="96.9">OF_INT_LV</text>
<text x="243.6" y="102">SN74LVC1T45DBVR</text>
<text x="139.4" y="109.6">LSF0204PWR</text>
<text x="129.3" y="141.4">1uF</text>
<text x="138.2" y="143.9">ME6211C33M5G-N</text>
<text x="169.9" y="141.4">1uF</text>
<text x="181.4" y="141.4">10uF</text>
<text x="189" y="142.7">SGM2019-1.8YN5G/TR</text>
<text x="222" y="141.4">10uF</text>
</g>
<text font-size="1.9" fill="#a00000" x="150.9" y="39.8">PMW3610</text>
</svg>
